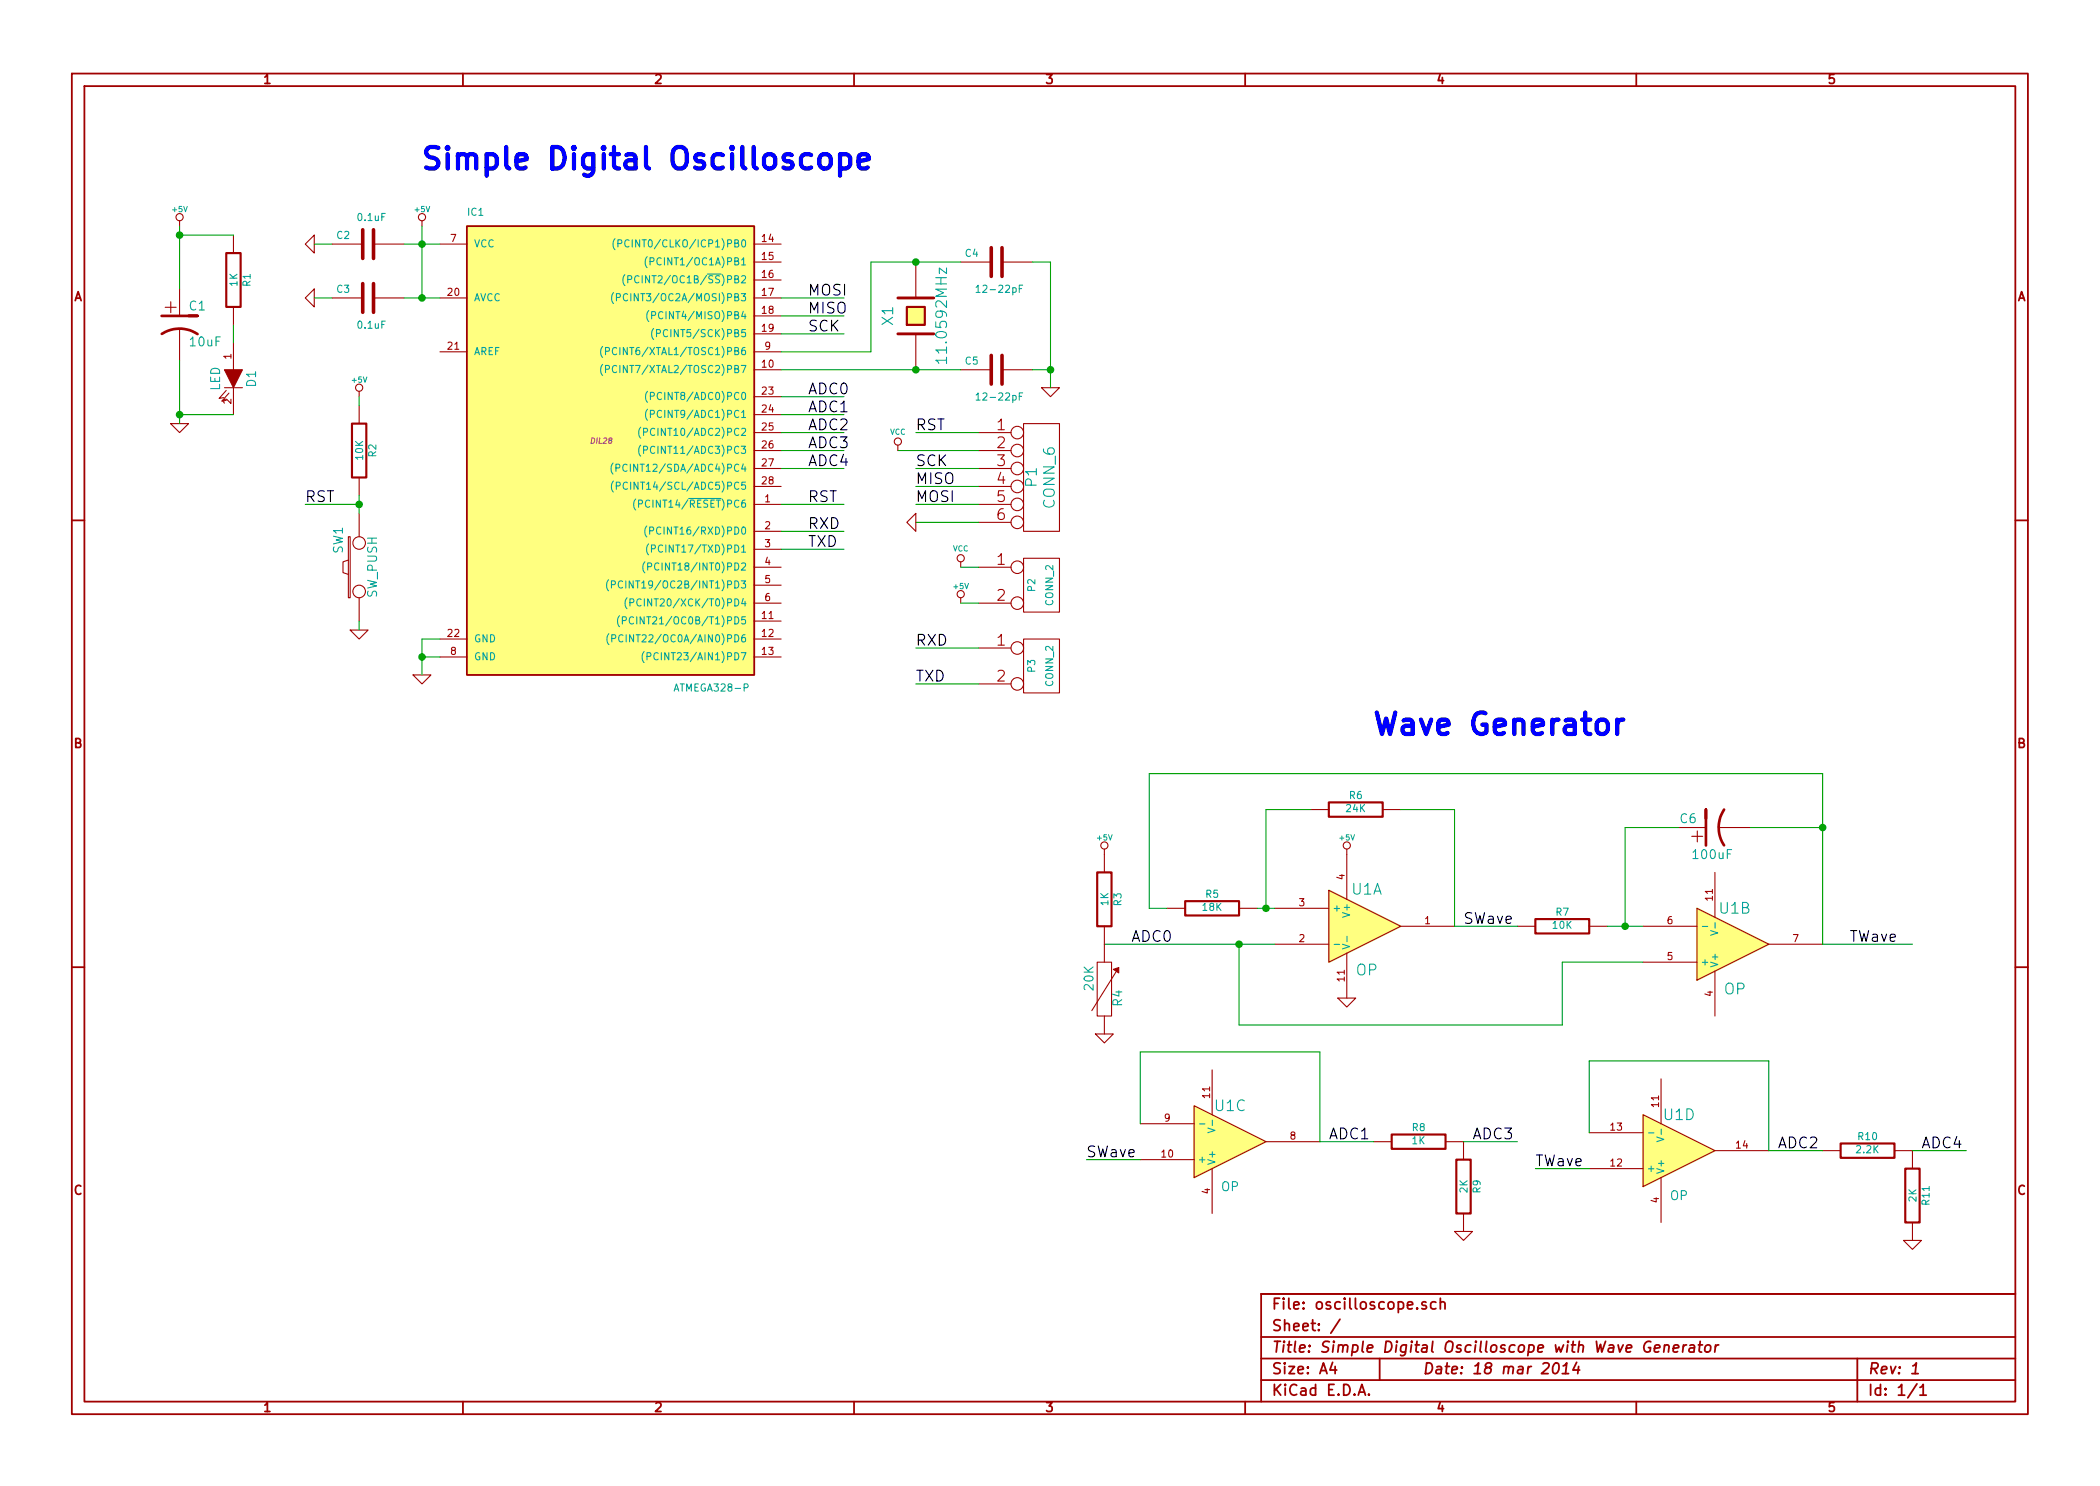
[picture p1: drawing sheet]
<svg xmlns="http://www.w3.org/2000/svg" width="297mm" height="210mm" viewBox="0 0 297 210" stroke-linecap="round" stroke-linejoin="round" font-family="sans-serif">
<g fill="none" stroke="#a00000" stroke-width=".25">
<path d="M10.2 10.4h276.6v189.7h-276.6zM11.9 12.2h273.2v186.1h-273.2zM65.5 10.4v1.8M120.8 10.4v1.8M176.1 10.4v1.8M231.4 10.4v1.8M66 32h40.7v63.5h-40.7zM10.2 73.6h1.7M285.1 73.6h1.7M10.2 136.8h1.7M285.1 136.8h1.7M65.5 198.3v1.8"/>
<path d="M120.8 198.3v1.8M176.1 198.3v1.8M178.4 189.2h106.7M178.4 195.3h106.7M178.4 192.2h106.7M188.5 192.8l-.4 1h1M188.8 193.3v1.1M189.5 186.7l-1.3 1.9M192.1 197.4l.5-1.5 .5 1.5M192.3 197h.7M193.6 197.3h.1l-.1 .1-.1-.1h.1v.1M195.1 192.2v3.1"/>
<path d="M201.7 184.3l-.4-.1-.2 .2 .1 .2 .5 .2 .1 .1-.1 .2-.1 .1-.5-.1M203.1 184.3a.48 .48 0 0 0-.7 0v.6a.48 .48 0 0 0 .7 .2M203.7 184.3a.38 .38 0 0 1 .7 .1v.8M203.7 183.7v1.5M219.9 193a.35 .35 0 0 1 .3-.2 .35 .35 0 0 1 .3 .3 .87 .87 0 0 1-.6 1.3l-.1-.1a1.14 1.14 0 0 1 .1-1.3zM221 194.4h.9M221.1 193.3l.5-.5-.2 1.6M223 192.8l-.5 1h.9M223.3 193.3l-.1 1.1M231.4 198.3v1.8M233.5 189.9a.78 .78 0 0 0-.9 .4 .78 .78 0 0 0 .3 1l.5-.1 .1-.5h-.3M234 190.8l.8-.1-.1-.3-.1-.1-.5 .1-.1 .7 .2 .2 .4-.1"/>
<path d="M235.4 190.4a.38 .38 0 0 1 .7 .1l-.1 .8M235.5 190.3l-.2 1M236.7 190.8l.7-.1v-.3l-.1-.1-.5 .1-.1 .7 .2 .2 .4-.1M238.1 190.3l-.1 1M238.6 190.3l-.3 .1-.2 .2M239 190.4l.2-.1 .4 .1 .1 .1-.1 .8M239.7 190.7h-.5a.35 .35 0 0 0-.3 .5l.2 .1 .5-.1M240.2 190.3h.6M240.5 189.8l-.2 1.3 .1 .1 .3 .1M241.3 190.4a.39 .39 0 0 1 .4-.1 .39 .39 0 0 1 .3 .3l-.2 .6a.41 .41 0 0 1-.7-.2zM242.7 190.3l-.2 1M243.1 190.3l-.3 .1-.2 .2"/>
<path d="M262.7 192.2v6.1M270.4 194.4h.9M270.6 193.3l.5-.5-.2 1.6M271.1 195.8l-1.3 2M271.6 196.3l.4-.4v1.5M271.6 197.4h.9M285.1 183.1h-106.7v15.2"/>
</g>
<g fill="#ffff80" stroke="#ffff80" stroke-width=".25">
<path d="M66 32h40.7v63.5h-40.7z"/>
<path d="M128.3 43.4h2.5v2.6h-2.5z"/>
<path d="M188 126l10.1 5.1-10.1 5z"/>
<path d="M240 128.5l10.2 5.1-10.2 5.1z"/>
<path d="M168.9 156.5l10.2 5-10.2 5.1z"/>
<path d="M232.4 157.7l10.2 5.1-10.2 5.1z"/>
</g>
<g fill="none" stroke="#a00000" stroke-width=".15">
<path d="M25.4 31.2v.8M33 33.3v2.5M44.4 33.3v2.5l-1.2-1.3zM47 34.5h4.3M52.8 34.5h4.3M59.7 31.2v.8M62.2 34.5h3.8M106.7 34.5h3.8M106.7 37.1h3.8M106.7 39.6h3.8M129.5 37.1v5.1M135.9 37.1h4.3"/>
<path d="M141.7 37.1h4.3M24.1 59.9h2.6l-1.3 1.3zM25.4 40.9v3.8M25.4 46.5v4.5M31.7 54.9h2.6M32 55.2l-1 1.2 .6-.1M32.4 55.6l-1 1.2 .6-.2M33 43.4v2.6M33 48.5v3.8M33 54.9v3.8M43.2 42.2l1.2-1.3v2.5zM47 42.2h4.3"/>
<path d="M50.8 55.4v.7M50.8 57.4v2.5M52.8 42.2h4.3M62.2 49.8h3.8M62.2 42.2h3.8M106.7 49.8h3.8M106.7 52.3h3.8M106.7 42.2h3.8M106.7 56.1h3.8M106.7 58.7h3.8M106.7 44.7h3.8M106.7 47.2h3.8"/>
<path d="M129.5 47.2v5.1M135.9 52.3h4.3M141.7 52.3h4.3M144.8 59.9h5.1v15.3h-5.1zM147.3 54.9h2.6l-1.3 1.2zM49.3 75.9h.2v8.7h-.2zM49.3 79.2l-.8 .3v1.5l.8 .3M50.8 67.6v2.5M50.8 72.6v3.3M106.7 71.4h3.8M106.7 75.2h3.8M106.7 77.7h3.8"/>
<path d="M106.7 61.2h3.8M106.7 63.7h3.8M106.7 66.3h3.8M106.7 68.8h3.8M127 63v.7M128.3 73.9l1.2-1.3v2.6zM135.9 79.5v.8M138.4 71.4h4.6M138.4 61.2h4.6M138.4 63.7h4.6M138.4 66.3h4.6M138.4 68.8h4.6"/>
<path d="M138.4 73.9h4.6M144.8 79h5.1v7.6h-5.1zM49.5 89.1h2.6l-1.3 1.3zM50.8 84.6v3.3M58.4 95.5h2.6l-1.3 1.3zM62.2 93h3.8M62.2 90.4h3.8M106.7 80.3h3.8M106.7 82.8h3.8M106.7 85.3h3.8M106.7 93h3.8M106.7 87.9h3.8"/>
<path d="M106.7 90.4h3.8M135.9 84.6v.7M138.4 80.3h4.6M138.4 85.3h4.6M138.4 91.7h4.6M138.4 96.8h4.6M144.8 90.4h5.1v7.6h-5.1zM185.4 114.5h2.6M195.6 114.5h2.5M237.5 117.1h3.8M243.1 117.1h4.5M155.2 136.1h2v7.7h-2z"/>
<path d="M156.2 120.1v3.3M156.2 131.1v5M158.2 136.9l-3.8 6.1M165.1 128.5h2.5M175.3 128.5h2.5M180.3 133.6h7.7M180.3 128.5h7.7M188 126l10.1 5.1-10.1 5zM190.5 120.1v7.1M190.5 134.9v6.3M198.1 131.1h7.6M214.6 131.1h2.6"/>
<path d="M224.8 131.1h2.5M232.4 131.1h7.6M232.4 136.1h7.6M240 128.5l10.2 5.1-10.2 5.1zM242.6 123.4v6.4M242.6 137.4v6.4M250.2 133.6h7.6M154.9 146.3h2.6l-1.3 1.3zM156.2 143.8v2.5M161.3 159h7.6M168.9 156.5l10.2 5-10.2 5.1zM171.4 151.4v6.3"/>
<path d="M189.2 141.2h2.6l-1.3 1.3zM232.4 157.7l10.2 5.1-10.2 5.1zM234.9 152.6v6.4M161.3 164.1h7.6M171.4 165.3v6.4M179.1 161.5h7.6M194.3 161.5h2.5M204.5 161.5h2.5v2.6M205.7 174.2h2.6l-1.3 1.3zM207 171.7v2.5M224.8 165.3h7.6M224.8 160.3h7.6"/>
<path d="M234.9 166.6v6.4M242.6 162.8h7.6M257.8 162.8h2.5M268 162.8h2.5v2.5M269.2 175.5h2.6l-1.3 1.3zM270.5 173v2.5"/>
<circle cx="25.4" cy="30.7" r=".51"/>
<circle cx="59.7" cy="30.7" r=".51"/>
<circle cx="50.8" cy="54.9" r=".51"/>
<circle cx="50.8" cy="76.8" r=".89"/>
<circle cx="127" cy="62.5" r=".51"/>
<circle cx="135.9" cy="79" r=".51"/>
<circle cx="143.9" cy="66.3" r=".89"/>
<circle cx="143.9" cy="73.9" r=".89"/>
<circle cx="143.9" cy="63.7" r=".89"/>
<circle cx="143.9" cy="68.8" r=".89"/>
<circle cx="143.9" cy="61.2" r=".89"/>
<circle cx="143.9" cy="71.4" r=".89"/>
<circle cx="50.8" cy="83.7" r=".89"/>
<circle cx="135.9" cy="84.1" r=".51"/>
<circle cx="143.9" cy="96.8" r=".89"/>
<circle cx="143.9" cy="85.3" r=".89"/>
<circle cx="143.9" cy="91.7" r=".89"/>
<circle cx="143.9" cy="80.3" r=".89"/>
<circle cx="156.2" cy="119.6" r=".51"/>
<circle cx="190.5" cy="119.6" r=".51"/>
</g>
<g fill="none" stroke="#00a0a0" stroke-width=".15">
<path d="M87 33.8a1.2 1.2 0 0 0 0 1.5M87.4 34.5l.5-.1 .1-.1-.1-.3-.5-.1v1M88.4 38.9a1.2 1.2 0 0 0 0 1.5M88.8 39.5h.5l.1-.1-.1-.3-.5-.1v1M89 34a.4 .4 0 0 0-.5 0 .4 .4 0 0 0-.1 .5 .37 .37 0 0 0 .2 .4 .37 .37 0 0 0 .4-.1M90.4 39.1a.4 .4 0 0 0-.5 0 .4 .4 0 0 0-.1 .5 .37 .37 0 0 0 .1 .4 .37 .37 0 0 0 .5-.1M91.5 36.3a1.2 1.2 0 0 0 0 1.6M91.9 37h.5l.1-.2-.1-.3h-.5v1M133.9 37.9v.8l-1-.8v.8M85.2 49a1.2 1.2 0 0 0 0 1.6M85.2 51.6a1.2 1.2 0 0 0 0 1.5M85.6 49.7h.5l.1-.2-.1-.3h-.5v1"/>
<path d="M85.6 52.2h.5l.1-.1-.1-.3-.5-.1v1M86.8 41.4a1.2 1.2 0 0 0 0 1.5M87.2 42.1l.5-.1 .1-.1-.1-.3-.5-.1v1.1M88.8 41.7a.4 .4 0 0 0-.5-.1 .4 .4 0 0 0-.1 .5 .37 .37 0 0 0 .1 .4 .37 .37 0 0 0 .5 0M91.6 55.4a1.2 1.2 0 0 0 0 1.5M91.6 57.9a1.2 1.2 0 0 0 0 1.6M91.8 43.9a1.2 1.2 0 0 0 0 1.6M92 56.1l.5-.1 .1-.1-.1-.3-.5-.1v1M92 58.6l.5-.1 .1-.1-.1-.3h-.5v1M92.2 44.6h.5v-.2v-.3h-.5v1M92.5 46.5a1.2 1.2 0 0 0 0 1.5M92.9 47.2l.4-.1 .1-.1-.1-.3-.4-.1v1"/>
<path d="M133.9 51h-1.5l.4 .4M133.9 50.5v.9M138.1 55.9l.3-.3v1M138.1 40.7l.3-.3v1M138.1 56.6h.5M138.1 41.4h.5M144.2 56.1h.3M144.2 40.8h.3M144.7 55.6h-.5v1M144.7 40.4h-.5v1M86.7 65.5a1.2 1.2 0 0 0 0 1.6M86.8 68.1a1.2 1.2 0 0 0 0 1.5"/>
<path d="M87.1 66.2h.5l.1-.2-.1-.3h-.5v1M87.2 68.8l.5-.1v-.1v-.3l-.5-.1v1M88.7 65.8a.4 .4 0 0 0-.5 0 .4 .4 0 0 0-.1 .5 .37 .37 0 0 0 .2 .3 .37 .37 0 0 0 .4 0M88.7 68.3a.4 .4 0 0 0-.5 0 .4 .4 0 0 0-.1 .5 .37 .37 0 0 0 .2 .4 .37 .37 0 0 0 .4-.1M89.9 70.6a1.2 1.2 0 0 0 0 1.6M90.3 71.3l.5-.1 .1-.1-.1-.3h-.5v1M90.6 60.4a1.2 1.2 0 0 0 0 1.6M90.6 63a1.2 1.2 0 0 0 0 1.5M91 61.1h.5l.1-.1-.1-.4h-.5v1M91 63.7l.5-.1 .1-.1-.1-.3-.5-.1v1.1M91.2 79.5a1.2 1.2 0 0 0 0 1.5M91.5 74.4a1.2 1.2 0 0 0 0 1.6"/>
<path d="M91.7 77a1.2 1.2 0 0 0 0 1.5M91.9 75.1h.5l.1-.2-.1-.3h-.5v1M92.2 77.6h.4l.1-.1-.1-.3-.4-.1v1M97.4 70.5h4.6M86.1 82a1.2 1.2 0 0 0 0 1.6M86.1 89.7a1.2 1.2 0 0 0 0 1.5M86.5 82.7h.5v-.2v-.3h-.5v1M86.5 90.3h.5l.1-.1-.1-.3-.5-.1v1M87.6 87.1a1.2 1.2 0 0 0 0 1.6M88 87.8h.5l.1-.2-.1-.3h-.5v1M88.1 82.3a.4 .4 0 0 0-.5 0 .4 .4 0 0 0-.1 .5 .37 .37 0 0 0 .1 .4 .37 .37 0 0 0 .5-.1M88.1 89.9a.4 .4 0 0 0-.5 0 .4 .4 0 0 0-.1 .5 .37 .37 0 0 0 .2 .4 .37 .37 0 0 0 .4-.1"/>
<path d="M88.7 84.6a1.2 1.2 0 0 0 0 1.5M89.1 85.3l.5-.1 .1-.1-.1-.3-.5-.1v1M89.6 87.4a.4 .4 0 0 0-.5 0 .4 .4 0 0 0-.1 .5 .37 .37 0 0 0 .2 .3 .37 .37 0 0 0 .4 0M90.7 84.8a.4 .4 0 0 0-.5 0 .4 .4 0 0 0-.1 .5 .37 .37 0 0 0 .2 .4 .37 .37 0 0 0 .4-.1M91.1 92.2a1.2 1.2 0 0 0 0 1.5M91.5 92.9l.5-.1 .1-.1-.1-.3-.5-.1v1.1M91.6 80.2l.5-.1 .1-.1-.1-.3-.5-.1v1.1M188.7 133.6h.8M189.9 133.6l1 .3-1 .4M190.5 132.5v.7M240.8 131.1h.8M242 131.7l1 .3-1 .3"/>
<path d="M242.6 130.6v.7M169.7 159h.7M170.8 159.6l1.1 .3-1.1 .4M171.5 158.5v.8M235 159.8v.7M233.2 160.3h.7M234.3 160.9l1.1 .3-1.1 .3"/>
</g>
<path d="M51.3 32.5v4.1M52.8 32.5v4.1M140.2 35v4.1M141.7 35v4.1M51.3 40.1v4.1M52.8 40.1v4.1M140.2 50.3v4.1M141.7 50.3v4.1" fill="none" stroke="#a00000" stroke-width=".51"/>
<path d="M32 35.8h2v7.6h-2zM49.8 59.9h2v7.7h-2zM128.3 43.4h2.5v2.6h-2.5zM188 113.5h7.6v2.1h-7.6zM155.2 123.4h2v7.7h-2zM167.6 127.5h7.7v2h-7.7zM217.2 130h7.6v2.1h-7.6zM196.8 160.5h7.7v2.1h-7.7zM206 164.1h2v7.6h-2zM260.3 161.8h7.7v2h-7.7zM269.5 165.3h2v7.7h-2z" fill="none" stroke="#a00000" stroke-width=".3"/>
<g fill="#a00000" stroke="#a00000" stroke-width=".15">
<path d="M31.7 52.3h2.6l-1.3 2.6z"/>
<path d="M157.5 137.2l.7-.3v.8z"/>
</g>
<path d="M127 47.2h5.1M127 42.2h5.1" fill="none" stroke="#a00000" stroke-width=".41"/>
<path d="M22.9 44.7h5h-1.2M22.9 47.2a4.6 4.6 0 0 1 5 .1M241.3 115.8v-1.3v5.1M243.9 114.5a4.6 4.6 0 0 0 0 5.1" fill="none" stroke="#a00000" stroke-width=".38"/>
<g fill="none" stroke="#00a000" stroke-width=".15">
<path d="M25.4 32v8.9M25.4 33.3h7.6M44.4 34.5h2.6M57.1 34.5h5.1M59.7 32v10.2M135.9 37.1h-12.7v12.7h-12.7M146 37.1h2.6v17.8M25.4 51v8.9M25.4 58.7h7.6M33 46v2.5M44.4 42.2h2.6M50.8 56.1v1.3"/>
<path d="M57.1 42.2h5.1M110.5 42.2h8.9M110.5 58.7h8.9M110.5 44.7h8.9M110.5 47.2h8.9M110.5 52.3h25.4M110.5 56.1h8.9M146 52.3h2.6M43.2 71.4h7.6M50.8 70.1v2.5M110.5 71.4h8.9M110.5 61.2h8.9"/>
<path d="M110.5 63.7h8.9M110.5 66.3h8.9M110.5 75.2h8.9M110.5 77.7h8.9M127 63.7h11.4M129.5 71.4h8.9M129.5 61.2h8.9M129.5 66.3h8.9M129.5 68.8h8.9M129.5 73.9h8.9M50.8 87.9v1.2M59.7 93h2.5"/>
<path d="M62.2 90.4h-2.5v5.1M129.5 91.7h8.9M129.5 96.8h8.9M135.9 80.3h2.5M135.9 85.3h2.5M185.4 114.5h-6.3v14M198.1 114.5h7.6v16.6h8.9M237.5 117.1h-7.6v14M247.6 117.1h10.2M156.2 133.6h24.1M165.1 128.5h-2.5v-19h95.2v24.1h12.7M175.3 133.6v11.4h45.7v-8.9h11.4"/>
<path d="M177.8 128.5h2.5M227.3 131.1h5.1M161.3 159v-10.2h25.4v12.7h7.6M153.7 164.1h7.6M207 161.5h7.6M217.2 165.3h7.6M224.8 160.3v-10.2h25.4v12.7h7.6M270.5 162.8h7.6"/>
</g>
<g fill="#00a000" stroke="#00a000" stroke-width=".25">
<circle cx="59.7" cy="93" r=".41"/>
<circle cx="59.7" cy="34.5" r=".41"/>
<circle cx="59.7" cy="42.2" r=".41"/>
<circle cx="25.4" cy="58.7" r=".41"/>
<circle cx="25.4" cy="33.3" r=".41"/>
<circle cx="129.5" cy="52.3" r=".41"/>
<circle cx="129.5" cy="37.1" r=".41"/>
<circle cx="148.6" cy="52.3" r=".41"/>
<circle cx="50.8" cy="71.4" r=".41"/>
<circle cx="257.8" cy="117.1" r=".41"/>
<circle cx="179.1" cy="128.5" r=".41"/>
<circle cx="175.3" cy="133.6" r=".41"/>
<circle cx="229.9" cy="131.1" r=".41"/>
</g>
<path d="M116.2 21.9a.86 .86 0 0 1 1.3 .5v.9a.83 .83 0 0 1-.8 .6 .83 .83 0 0 1-.8-.6v-.9zM118.8 21.9l.3-.1h.6l.3 .1 .3 .5v.9l-.3 .4-.3 .1h-.6l-.3-.1M118.8 21.8v3.1M121.4 22.8l1.5-.3-.2-.6-.2-.1h-.6l-.3 .1-.2 .3v1.2l.2 .3 .3 .1h.6l.2-.1M228.8 101.8v2.1M229.6 101.8a.73 .73 0 0 0-.8 .6" fill="none" stroke="#00f" stroke-width=".61"/>
<g font-size="4.2" fill="#00f">
<text x="59.7" y="24.1">Simple Digital Oscilloscope</text>
<text x="194.3" y="104.1">Wave Generator</text>
</g>
<g font-size="2.8" fill="#a00000">
<text x="23.3" y="44.4">+</text>
<text x="241" y="119.2" transform="rotate(-90 241 119.2)">+</text>
</g>
<g font-size="2.1">
<text x="114.3" y="41.9">MOSI</text>
<text x="114.3" y="44.4">MISO</text>
<text x="114.3" y="47">SCK</text>
<text x="114.3" y="55.9">ADC0</text>
<text x="114.3" y="58.4">ADC1</text>
<text x="114.3" y="61">ADC2</text>
<text x="114.3" y="63.5">ADC3</text>
<text x="129.5" y="61">RST</text>
<text x="43.2" y="71.1">RST</text>
<text x="114.3" y="71.1">RST</text>
<text x="114.3" y="66">ADC4</text>
<text x="129.5" y="71.1">MOSI</text>
<text x="129.5" y="68.6">MISO</text>
<text x="129.5" y="66">SCK</text>
<text x="114.3" y="74.9">RXD</text>
<text x="114.3" y="77.5">TXD</text>
<text x="129.5" y="91.4">RXD</text>
<text x="129.5" y="96.5">TXD</text>
<text x="207" y="130.8">SWave</text>
<text x="160" y="133.3">ADC0</text>
<text x="261.6" y="133.3">TWave</text>
<text x="188" y="161.3">ADC1</text>
<text x="208.3" y="161.3">ADC3</text>
<text x="153.7" y="163.8">SWave</text>
<text x="217.2" y="165.1">TWave</text>
<text x="251.5" y="162.6">ADC2</text>
<text x="271.8" y="162.6">ADC4</text>
</g>
<g font-size="2.1" fill="#00a0a0">
<text x="126.4" y="46" transform="rotate(-90 126.4 46)">X1</text>
<text x="134" y="50.7" transform="rotate(-90 134 50.7)">11.0592MHz</text>
<text x="146.7" y="68.8" transform="rotate(-90 146.7 68.8)">P1</text>
<text x="149.3" y="71.9" transform="rotate(-90 149.3 71.9)">CONN_6</text>
<text x="191.2" y="126.7">U1A</text>
<text x="243.3" y="129.4">U1B</text>
<text x="191.8" y="138.1">OP</text>
<text x="243.9" y="140.8">OP</text>
<text x="171.9" y="157.3">U1C</text>
<text x="235.4" y="158.6">U1D</text>
</g>
<g font-size="2.1" fill="#a00000">
<text x="141" y="61">1</text>
<text x="141" y="63.5">2</text>
<text x="141" y="66">3</text>
<text x="141" y="68.6">4</text>
<text x="141" y="71.1">5</text>
<text x="141" y="73.7">6</text>
<text x="141" y="80">1</text>
<text x="141" y="85.1">2</text>
<text x="141" y="91.4">1</text>
<text x="141" y="96.5">2</text>
<text x="179.9" y="185.4">File: oscilloscope.sch</text>
<text x="179.9" y="191.5">Title: Simple Digital Oscilloscope with Wave Generator</text>
<text x="179.9" y="188.4">Sheet: /</text>
<text x="179.9" y="197.6">KiCad E.D.A.</text>
<text x="179.9" y="194.5">Size: A4</text>
<text x="201.2" y="194.5">Date: 18 mar 2014</text>
<text x="264.2" y="194.5">Rev: 1</text>
<text x="264.2" y="197.6">Id: 1/1</text>
</g>
<g font-size="1.8" fill="#a00000">
<text x="37.3" y="11.9">1</text>
<text x="92.7" y="11.9">2</text>
<text x="148" y="11.9">3</text>
<text x="203.3" y="11.9">4</text>
<text x="258.6" y="11.9">5</text>
<text x="10.4" y="42.7">A</text>
<text x="285.3" y="42.7">A</text>
<text x="10.4" y="105.9">B</text>
<text x="285.3" y="105.9">B</text>
<text x="10.4" y="169.1">C</text>
<text x="285.3" y="169.1">C</text>
<text x="37.3" y="199.8">1</text>
<text x="92.7" y="199.8">2</text>
<text x="148" y="199.8">3</text>
<text x="203.3" y="199.8">4</text>
<text x="258.6" y="199.8">5</text>
</g>
<g font-size="1.8" fill="#00a0a0">
<text x="26.8" y="44">C1</text>
<text x="26.9" y="49.1">10uF</text>
<text x="31.2" y="55.3" transform="rotate(-90 31.2 55.3)">LED</text>
<text x="36.3" y="54.7" transform="rotate(-90 36.3 54.7)">D1</text>
<text x="48.6" y="78.3" transform="rotate(-90 48.6 78.3)">SW1</text>
<text x="53.4" y="84.6" transform="rotate(-90 53.4 84.6)">SW_PUSH</text>
<text x="237.7" y="116.5">C6</text>
<text x="239.6" y="121.6">100uF</text>
<text x="154.7" y="140" transform="rotate(-90 154.7 140)">20K</text>
<text x="158.8" y="142.3" transform="rotate(-90 158.8 142.3)">R4</text>
<text x="172.7" y="168.6">OP</text>
<text x="236.2" y="169.9">OP</text>
</g>
<g font-size="1.4" fill="#00a0a0">
<text x="47.7" y="33.9">C2</text>
<text x="50.6" y="31.3">0.1uF</text>
<text x="66.2" y="30.6">IC1</text>
<text x="67.1" y="35">VCC</text>
<text x="89" y="35">(PCINT0/CLKO/ICP1)PB0</text>
<text x="33.6" y="40.5" transform="rotate(-90 33.6 40.5)">1K</text>
<text x="35.5" y="40.5" transform="rotate(-90 35.5 40.5)">R1</text>
<text x="47.7" y="41.5">C3</text>
<text x="90.3" y="40.1">(PCINT2/OC1B/SS)PB2</text>
<text x="92.6" y="37.6">(PCINT1/OC1A)PB1</text>
<text x="136.6" y="36.4">C4</text>
<text x="138.7" y="41.5">12-22pF</text>
<text x="50.6" y="46.6">0.1uF</text>
<text x="67.1" y="42.7">AVCC</text>
<text x="88.6" y="42.7">(PCINT3/OC2A/MOSI)PB3</text>
<text x="92.9" y="45.2">(PCINT4/MISO)PB4</text>
<text x="93.5" y="47.7">(PCINT5/SCK)PB5</text>
<text x="67.1" y="50.3">AREF</text>
<text x="86.9" y="50.3">(PCINT6/XTAL1/TOSC1)PB6</text>
<text x="86.9" y="52.8">(PCINT7/XTAL2/TOSC2)PB7</text>
<text x="136.6" y="51.6">C5</text>
<text x="92.7" y="56.6">(PCINT8/ADC0)PC0</text>
<text x="92.7" y="59.2">(PCINT9/ADC1)PC1</text>
<text x="138.7" y="56.7">12-22pF</text>
<text x="51.4" y="65" transform="rotate(-90 51.4 65)">10K</text>
<text x="53.3" y="64.6" transform="rotate(-90 53.3 64.6)">R2</text>
<text x="91.9" y="61.7">(PCINT10/ADC2)PC2</text>
<text x="91.9" y="64.3">(PCINT11/ADC3)PC3</text>
<text x="88.5" y="66.8">(PCINT12/SDA/ADC4)PC4</text>
<text x="88.7" y="69.3">(PCINT14/SCL/ADC5)PC5</text>
<text x="91" y="71.9">(PCINT14/RESET)PC6</text>
<text x="92.8" y="75.7">(PCINT16/RXD)PD0</text>
<text x="88.4" y="83.3">(PCINT19/OC2B/INT1)PD3</text>
<text x="92.7" y="80.8">(PCINT18/INT0)PD2</text>
<text x="92.9" y="78.2">(PCINT17/TXD)PD1</text>
<text x="146.5" y="83.7" transform="rotate(-90 146.5 83.7)">P2</text>
<text x="89.8" y="88.4">(PCINT21/OC0B/T1)PD5</text>
<text x="90.7" y="85.8">(PCINT20/XCK/T0)PD4</text>
<text x="149" y="85.7" transform="rotate(-90 149 85.7)">CONN_2</text>
<text x="67.1" y="93.5">GND</text>
<text x="67.1" y="90.9">GND</text>
<text x="88.2" y="90.9">(PCINT22/OC0A/AIN0)PD6</text>
<text x="92.5" y="93.5">(PCINT23/AIN1)PD7</text>
<text x="146.5" y="95.1" transform="rotate(-90 146.5 95.1)">P3</text>
<text x="95.7" y="97.9">ATMEGA328-P</text>
<text x="149" y="97.1" transform="rotate(-90 149 97.1)">CONN_2</text>
<text x="190.9" y="113.1">R6</text>
<text x="190.4" y="115">24K</text>
<text x="156.8" y="128.1" transform="rotate(-90 156.8 128.1)">1K</text>
<text x="158.7" y="128.1" transform="rotate(-90 158.7 128.1)">R3</text>
<text x="170.1" y="128.9">18K</text>
<text x="170.6" y="127.1">R5</text>
<text x="188.5" y="129">+</text>
<text x="191" y="129.5" transform="rotate(-90 191 129.5)">V+</text>
<text x="219.7" y="131.5">10K</text>
<text x="220.1" y="129.6">R7</text>
<text x="240.5" y="136.6">+</text>
<text x="243.1" y="136.9" transform="rotate(-90 243.1 136.9)">V+</text>
<text x="199.7" y="161.9">1K</text>
<text x="199.8" y="160.1">R8</text>
<text x="262.9" y="161.4">R10</text>
<text x="169.4" y="164.6">+</text>
<text x="172" y="164.8" transform="rotate(-90 172 164.8)">V+</text>
<text x="232.9" y="165.9">+</text>
<text x="235.5" y="166.1" transform="rotate(-90 235.5 166.1)">V+</text>
<text x="262.6" y="163.2">2.2K</text>
<text x="207.6" y="168.8" transform="rotate(-90 207.6 168.8)">2K</text>
<text x="209.5" y="168.8" transform="rotate(-90 209.5 168.8)">R9</text>
<text x="271.1" y="170" transform="rotate(-90 271.1 170)">2K</text>
<text x="273" y="170.5" transform="rotate(-90 273 170.5)">R11</text>
</g>
<g font-size="1.4" fill="#a00000">
<text x="63.8" y="34.3">7</text>
<text x="107.8" y="34.3">14</text>
<text x="63.3" y="41.9">20</text>
<text x="107.8" y="36.8">15</text>
<text x="107.8" y="39.4">16</text>
<text x="107.8" y="41.9">17</text>
<text x="107.8" y="44.4">18</text>
<text x="107.8" y="47">19</text>
<text x="32.8" y="50.8" transform="rotate(-90 32.8 50.8)">1</text>
<text x="63.3" y="49.5">21</text>
<text x="107.8" y="52.1">10</text>
<text x="108.2" y="49.5">9</text>
<text x="32.8" y="57.1" transform="rotate(-90 32.8 57.1)">2</text>
<text x="107.8" y="55.9">23</text>
<text x="107.8" y="58.4">24</text>
<text x="107.8" y="61">25</text>
<text x="107.8" y="63.5">26</text>
<text x="107.8" y="66">27</text>
<text x="107.8" y="68.6">28</text>
<text x="108.2" y="71.1">1</text>
<text x="108.2" y="74.9">2</text>
<text x="108.2" y="77.5">3</text>
<text x="108.2" y="80">4</text>
<text x="108.2" y="82.5">5</text>
<text x="107.8" y="87.6">11</text>
<text x="108.2" y="85.1">6</text>
<text x="63.3" y="90.2">22</text>
<text x="63.8" y="92.7">8</text>
<text x="107.8" y="90.2">12</text>
<text x="107.8" y="92.7">13</text>
<text x="190.2" y="124.5" transform="rotate(-90 190.2 124.5)">4</text>
<text x="183.8" y="128.3">3</text>
<text x="201.5" y="130.8">1</text>
<text x="235.8" y="130.8">6</text>
<text x="242.3" y="127.4" transform="rotate(-90 242.3 127.4)">11</text>
<text x="183.8" y="133.3">2</text>
<text x="235.8" y="135.9">5</text>
<text x="253.6" y="133.3">7</text>
<text x="190.2" y="138.8" transform="rotate(-90 190.2 138.8)">11</text>
<text x="242.3" y="141" transform="rotate(-90 242.3 141)">4</text>
<text x="171.2" y="155.3" transform="rotate(-90 171.2 155.3)">11</text>
<text x="164.7" y="158.7">9</text>
<text x="182.5" y="161.3">8</text>
<text x="227.8" y="160">13</text>
<text x="234.7" y="156.6" transform="rotate(-90 234.7 156.6)">11</text>
<text x="164.3" y="163.8">10</text>
<text x="227.8" y="165.1">12</text>
<text x="245.6" y="162.6">14</text>
<text x="171.2" y="168.9" transform="rotate(-90 171.2 168.9)">4</text>
<text x="234.7" y="170.2" transform="rotate(-90 234.7 170.2)">4</text>
</g>
<g font-size="1.1" fill="#00a0a0">
<text x="24.4" y="30">+5V</text>
<text x="58.7" y="30">+5V</text>
<text x="49.8" y="54.2">+5V</text>
<text x="125.9" y="61.5">VCC</text>
<text x="134.8" y="78">VCC</text>
<text x="134.9" y="83.4">+5V</text>
<text x="155.2" y="118.9">+5V</text>
<text x="189.5" y="118.9">+5V</text>
</g>
<text font-size="1.1" fill="#a000a0" x="83.6" y="62.8">DIL28</text>
</svg>
